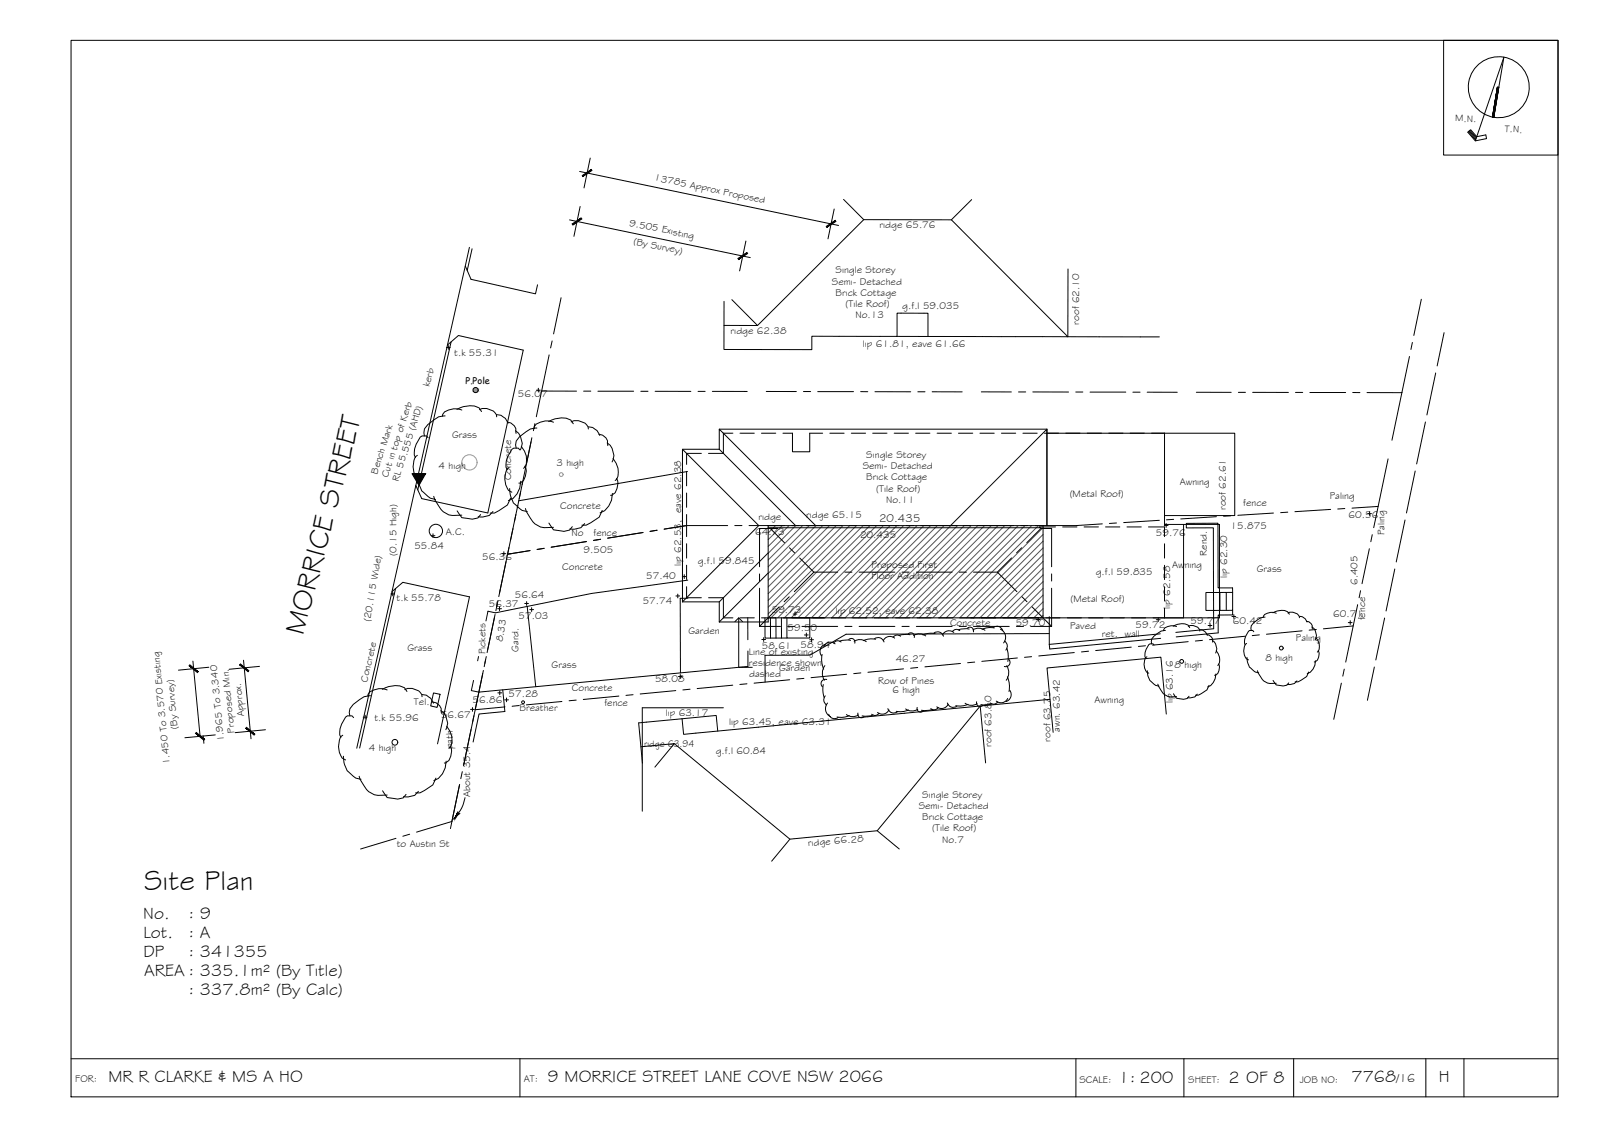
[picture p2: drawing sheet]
<svg xmlns="http://www.w3.org/2000/svg" width="420mm" height="297mm" viewBox="0 0 420 297" stroke-linecap="round" stroke-linejoin="round" font-family="sans-serif">
<!-- layer: BORDER -->
<g fill="none" stroke="#000" stroke-width=".26">
<path d="M18.6 10.6h390v277h-390zM378.6 10.6h30v30.1h-30zM385.1 34.5l1.9 2.2M385.3 34.3l1.8 2.1M385.5 34.2l1.7 1.9M391.8 30.8l2.6-15.8-7.5 21.9 3-.6-.2-.9-2.4 .4-1.6-1.8-.7 .7 1.9 2.2M392.7 22.8l-1.3 7.9M18.6 277.6h390M136.4 277.6v10M282.2 277.6v10M310.5 277.6v10M339.3 277.6v10"/>
<path d="M374 277.6v10M383.9 277.6v10"/>
<circle cx="393.1" cy="22.9" r="8"/>
</g>
<g fill="#000" stroke="#000" stroke-width=".26">
<path d="M393.1 22.9l-1.3 7.9-.3-.1zM393.1 22.9l-1.3 7.9z"/>
<path d="M392.7 22.8l-1.2 7.9 1.6-7.8zM392.7 22.8l-1.3 7.9z"/>
</g>
<!-- layer: HATCH -->
<g fill="none" stroke="#545454" stroke-width=".26">
<path d="M201.6 137.8l-.1 .2M203.4 137.8l-1.9 1.9M205.2 137.8l-3.7 3.7M206.9 137.8l-5.4 5.5M208.7 137.8l-7.2 7.2M210.5 137.8l-9 9M212.2 137.8l-10.7 10.8M214 137.8l-12.5 12.5M215.8 137.8l-14.3 14.3M217.5 137.8l-16 16.1M219.3 137.8l-17.8 17.9M221.1 137.8l-19.6 19.6"/>
<path d="M222.8 137.8l-21.3 21.4M224.6 137.8l-23.1 23.1M226.4 137.8l-24.2 24.2M228.1 137.8l-24.1 24.2M229.9 137.8l-24.2 24.2M231.7 137.8l-24.2 24.2M233.4 137.8l-24.1 24.2M235.2 137.8l-24.2 24.2M237 137.8l-24.2 24.2M238.7 137.8l-24.1 24.2M240.5 137.8l-24.2 24.2M242.3 137.8l-24.2 24.2"/>
<path d="M244.1 137.8l-24.2 24.2M245.8 137.8l-24.2 24.2M247.6 137.8l-24.2 24.2M249.4 137.8l-24.2 24.2M251.1 137.8l-24.2 24.2M252.9 137.8l-24.2 24.2M254.7 137.8l-24.2 24.2M256.4 137.8l-24.2 24.2M258.2 137.8l-24.2 24.2M260 137.8l-24.2 24.2M261.7 137.8l-24.1 24.2M263.5 137.8l-24.2 24.2"/>
<path d="M265.3 137.8l-24.2 24.2M267 137.8l-24.1 24.2M268.8 137.8l-24.2 24.2M270.6 137.8l-24.2 24.2M272.3 137.8l-24.1 24.2M273.6 138.3l-23.7 23.7M273.6 140.1l-21.9 21.9M273.6 141.9l-20.1 20.1M273.6 143.7l-18.4 18.3M273.6 145.4l-16.6 16.6M273.6 147.2l-14.8 14.8M273.6 148.9l-13.1 13.1"/>
<path d="M273.6 150.7l-11.3 11.3M273.6 152.5l-9.5 9.5M273.6 154.3l-7.8 7.7M273.6 156l-6 6M273.6 157.8l-4.2 4.2M273.6 159.6l-2.5 2.4M273.6 161.3l-.7 .7"/>
</g>
<!-- layer: NEWWORK -->
<path d="M201.5 137.8h72.1v24.2h-72.1zM201.5 138.4h71.5v.1" fill="none" stroke="#000" stroke-width=".26"/>
<!-- layer: EXISTING -->
<g fill="none" stroke="#000" stroke-width=".26">
<path d="M122 69.7l1.5 3.5 16.9 3.8 .6-2.3M123.1 64.8l-14 62.5M123.8 65.2l-1.3 5.7M118.3 89.6l-8.7 38.8M120.2 88l17 3.8-9.3 42.7-17.3-3.8-1.5-3.4-15.5 68.9M183.9 118.9h-3.8v2.9M192.2 113.6h-2.5v5.3h-3.9M194.1 113.6h3.7M199.7 113.6h3.8M205.3 113.6h2.5v4.8h4.6v-4.8h3.4M217.6 113.6h3.8M223.3 113.6h3.7"/>
<path d="M228.9 113.6h3.7M234.5 113.6h3.8M240.1 113.6h3.8M245.8 113.6h3.7M251.4 113.6h3.7M257 113.6h3.8M262.6 113.6h3.8M268.3 113.6h3.7M273.9 113.6h3.7M279.5 113.6h3.8M285.1 113.6h3.8M290.8 113.6h3.7"/>
<path d="M296.4 113.6h3.7M302 113.6h3.4M305.4 113.6h18.4v21.6h-18.4M305.4 113.6v24.2M180.1 123.6v3.8M180.1 129.3v3.7M180.1 134.9v5.8M180.3 123.6l-44.3 7.7M276.8 138.1h-4.2v.3M278.7 138.1h3.8M284.3 138.1h3.8M289.9 138.1h3.8"/>
<path d="M295.6 138.1h3.7M301.2 138.1h4.2v2.6M102.8 155.1l2.8-2.4 17.5 3.8-8.3 38.5M103.7 154.3l-9.4 41.8M138.3 159l2.2 21M178.4 156.9l.1 19.5M180.1 153.8v2.9h3.8M180.1 142.6v3.7M180.1 148.2v3.7M180.4 152.1l-25.3 3.5-25.2 5.1-1.9-.5-.5 2.6M185.8 156.7h3.9v5.3h2.5M305.4 159.4v2.6h-3"/>
<path d="M305.4 142.6v3.7M305.4 148.2v3.7M305.4 153.8v3.8M316.3 155.3h2v4.7h-2zM319.9 155.3l.1 4.7M321.6 155.3v4.7M323.3 155.3v-1.2h-3.8l-.1-16.9h-8.3v1.2h7.1l.1 16.9h5v4.7h-5v4.8l-9.9 1M194.1 162h3.7M196.1 161.9v5.8M196.2 170.7v4l-70.6 6.8-2-.4 .6-2.7M199.7 162h3.8M200.6 162v5.3h5.8"/>
<path d="M202.1 162v5.3M203.5 162v5.3M204.9 162l.1 5.3M205.3 162h11.1M206.4 162v5.3h6v-5.3M218 162h3.8M223.6 162h3.8M229.3 162h3.7M234.9 162h3.7M240.5 162h3.8M246.1 162h3.8M251.8 162h3.7"/>
<path d="M257.4 162h3.7M263 162h3.8M268.6 162h3.8M274.3 162h3.7M275.2 166.1l-53.3 .2-9.5 5.5h-11.8l.1 7M275.2 161.7v7.2M279.9 162h3.7M285.5 162h3.8M291.1 162h3.8M296.8 162h3.7M304.3 166.2l-29.1 2.7M304.4 167.4l-29.1 2.8-.1-1.3"/>
<path d="M323.3 160v1.2h-3.8v4.7l-11 1.1M131.9 180.9l.4 4.4M132.4 186.5l-6.8 .7-1.5 7.3M189.7 185.6h-21.2v27.1"/>
</g>
<!-- layer: ROOFPLAN NEW -->
<g fill="none" stroke="#000" stroke-width=".26">
<path d="M202 138.5l3.7 3.8M204 138.5h-4.8v10.1M199.2 150.5v1.8M199.2 154.2v10M204.4 159.1l-5.2 5.1M207 156.5l-1.3 1.3M207.1 143.6l1.3 1.3M209.7 146.3l3.8 3.7M213.5 150l-5.2 5.1M213.5 150h6.2M221.6 150h1.8M225.3 150h9.4"/>
<path d="M236.6 150h1.8M240.3 150h9.4M251.6 150h1.9M255.3 150h6.3M265.3 146.3l-3.7 3.7 5.1 5.1M268 143.6l-1.4 1.3M268 156.5l1.4 1.3M269.3 142.3l3.7-3.8h2.8v10.1M270.7 159.1l5.1 5.1M275.8 150.5v1.8M275.8 154.2v10M199.2 164.2h5.5"/>
<path d="M206.6 164.2h1.9M210.3 164.2h9.4M221.6 164.2h1.8M225.3 164.2h9.4M236.6 164.2h1.8M240.3 164.2h9.4M251.6 164.2h1.9M255.3 164.2h9.4M266.6 164.2h1.8M270.3 164.2h5.5"/>
</g>
<!-- layer: ROOFPLAN EXIST. -->
<g fill="none" stroke="#000" stroke-width=".26">
<path d="M221.2 52.3l5.3 5.3M254.8 52.3l-5.3 5.3M189.9 79v12.6l23 .1v-3.5h22.4v-6.1h8.1v6.1l60.7 .1M191.9 78.6l6.8 6.7h-8.8M280.1 70.5v17.8l-30.6-30.7h-23l-27.8 27.7M235.3 88.2h8.1M179 117.8l20 20-20 20M188.6 112.5h86v25.3v-25.3l-25.3 25.3M188.6 117.8l20 20M274.6 113.6h30.8M213.9 137.8l-25.3-25.3v5.3h-9.6v40M305.4 137.5h14.4v24.5h-14.4"/>
<path d="M310.4 137.5v24.5h-55.8M179 157.8h9.6M188.6 157.8v5.3M201.5 150.2l-12.9 12.9M201.5 145l-12.9 12.8M201.5 162v1.1h-12.9M168.1 195.8l8.8-.8-5.1 6.1M178.9 188.4l.4 4.1 77.8-7.4 1.4 14.9M178.9 188.4l8.9-.8 .4 4.1M178.9 188.4l-11.4 1.1 1 10.6M275.4 183.3l-.8-8.2 29.9-2.8 1.4 14.9M276.2 192l-.8-8.7-18.3 1.8-27 32.7-22.9 2.2-30.3-25"/>
<path d="M207.2 220l-4.8 5.8M230.1 217.8l5.7 4.8"/>
</g>
<!-- layer: BOUNDARY -->
<g fill="none" stroke="#000" stroke-width=".26">
<path d="M147.2 78.1l-2 9.4M372.8 78.5l-2 9.4M144 93l-3.3 16.3M144.8 89.4l-.4 1.8M369.7 93.5l-4.6 21.9M370.4 89.8l-.4 1.8M376.5 97.8l-2.3 11M378.7 87.2l-1.8 8.7M139.3 115.8l-3.6 17.3M139.5 114.8l-1.4 6.7M140.3 111.1l-.4 1.8M142.1 102.5h9.1"/>
<path d="M153.1 102.5h1.8M156.8 102.6h9.4M168.1 102.6h1.9M171.8 102.6h9.4M183.1 102.6h1.8M186.8 102.6h9.2M201 102.6l7.9 .1M210.7 102.7h1.9M214.5 102.7h9.3M225.7 102.7h1.9M229.5 102.7h9.4M240.7 102.7h1.9"/>
<path d="M244.5 102.7h7.9M257.4 102.7l7.8 .1M267.1 102.8h1.9M270.9 102.8h9.4M282.1 102.8h1.9M285.9 102.8h9.4M297.1 102.8h1.9M300.9 102.8h7.9M313.8 102.8l9.1 .1M324.8 102.9h1.9M328.5 102.9h9.4M339.8 102.9h1.9"/>
<path d="M343.5 102.9h9.4M354.8 102.9h1.9M358.5 102.9h9.2M373.9 110.6l-2.4 11M134.5 138.6l-1.4 6.7 5.9-1M135.3 134.9l-.4 1.9M135.8 132.6l-1.9 9.1M136.6 128.9l-.4 1.8M168.6 139.6l-9.2 1.5M172.3 139l-1.8 .3M190.8 137.8h-10.7l-5.9 .9M192.7 137.8h1.9"/>
<path d="M196.5 137.8h9.3M207.7 137.8h1.9M211.5 137.8h9.3M222.7 137.8h1.9M226.5 137.8h9.3M237.7 137.8h1.9M241.5 137.8h9.3M252.7 137.8h1.9M256.5 137.8h9.3M267.7 137.8h1.9M289.1 137.3l-6.9 .5h-10.7M292.8 137.1l-1.8 .1"/>
<path d="M304.1 136.4l-9.4 .6M307.8 136.2l-1.9 .1M319 135.5l-9.3 .6M322.8 135.2l-1.9 .1M334 134.5l-9.4 .6M337.7 134.3l-1.8 .1M349 133.6l-9.4 .5M352.7 133.3l-1.9 .1M354.6 133.2l6.8-.4-1.1 5.5M364.1 120.3l-2.7 12.5M368.5 136.3l-2.3 11M371.2 123.5l-2.3 11"/>
<path d="M130.6 157.4l-.5 2.7M133.5 143.6l-2.7 12.8M142.7 143.8l-1.8 .3M153.8 142l-9.2 1.5M157.5 141.4l-1.8 .3M356.1 158.5l-1.2 5.6-7.8 .8M356.8 154.9l-.3 1.8M359.1 143.9l-1.9 9.1M359.9 140.2l-.4 1.8M365.8 149.2l-2.3 11M126.6 176.6l-1.9 9.2M126.8 175.8l-2.2 10.3 7.8-.8"/>
<path d="M127.5 172.1l-.5 2.7M129.8 161.1l-2.1 10M192.2 179.6l-9.4 .9M195.9 179.3l-1.9 .1M207.1 178.2l-9.3 .9M210.8 177.9l-1.8 .1M222 176.8l-9.3 .9M225.8 176.4l-1.9 .2M237 175.4l-9.4 .8M240.7 175l-1.9 .2M251.9 173.9l-9.3 .9M255.6 173.6l-1.8 .2"/>
<path d="M266.8 172.5l-9.3 .9M270.6 172.2l-1.9 .1M281.8 171.1l-9.4 .9M285.5 170.7l-1.9 .2M296.7 169.7l-9.3 .9M300.4 169.3l-1.8 .2M311.6 168.2l-9.3 .9M315.4 167.9l-1.9 .2M326.6 166.8l-9.4 .9M330.3 166.4l-1.9 .2M341.5 165.4l-9.3 .9M345.2 165l-1.8 .2"/>
<path d="M351.8 179.1l-2 9.5M352.6 175.4l-.4 1.9M354.9 164.1l-2 9.5M360.5 174.9l-1.9 8.7M363.1 162l-2.3 11M124.6 186.1l-3 14.7M136.2 185l-1.9 .2M147.4 183.9l-9.3 .9M151.1 183.6l-1.8 .1M162.3 182.5l-9.3 .9M166 182.1l-1.8 .2M177.2 181.1l-9.3 .8"/>
<path d="M181 180.7l-1.9 .2M103.9 219.8l-9.3 2.8M107.4 218.7l-1.8 .5M118.5 215.4l-9.3 2.8M120.6 205.6l-2.5 11.6M121.2 202.3l-.4 1.8"/>
</g>
<!-- layer: 0 -->
<path d="M192.8 163l.9-1 1 1M193.7 162v13h3.6" fill="none" stroke="#000" stroke-width=".26"/>
<!-- layer: DIMENSION -->
<g fill="none" stroke="#000" stroke-width=".26">
<path d="M149.4 57.7l47.4 9.8M152 45l67.9 14.1M152.2 54.1l-1.7 7.9M154.8 41.4l-1.6 7.9M218.8 54.8l-1.6 7.8M195.6 63.2l-1.6 7.8M50.6 173.3l1.9 19.8M54.8 174.9l-8 .8M63.9 173.1l1.9 20.6M68.1 174.7l-8 .8M53.3 192.9l.2 2M56.5 192.7l-8 .7"/>
<path d="M69.6 191.3l-7.9 .8"/>
</g>
<!-- layer: 0 -->
<g fill="#000" stroke="#000" stroke-width=".26">
<path d="M150.2 59l2.4-1.6-.2-.2zM150.1 58.7l2.3-1.5-2.2 1.8z"/>
<path d="M152.9 46.3l2.3-1.6-.1-.3zM152.7 46l2.4-1.6-2.2 1.9z"/>
<path d="M216.7 59.3l.2 .3 2.2-1.8zM216.9 59.6l2.2-1.8 .1 .3z"/>
<path d="M193.5 67.8l.2 .2 2.2-1.8zM193.7 68l2.2-1.8 .2 .3z"/>
</g>
<!-- layer: 0.13 -->
<g fill="none" stroke="#000" stroke-width=".26">
<path d="M109.5 119.4l-.6 .4a5.5 5.5 0 0 0 .4 5.6l.9 .4M112.3 114.8l-.4-.5h-1.2a6.3 6.3 0 0 0-2 5l.3 .6M116.7 109l-1.7 .3-2.8 2-.9 1.1-.1 1.1 .1 .8M119.8 107.3a6.3 6.3 0 0 1 5.9-.4l.6 1M121.1 107.5a4.9 4.9 0 0 0-4.5 .5l-.5 .6-.1 .5M125.7 107.4a3.5 3.5 0 0 1 4.5 1.3l.1 .6M130.3 108.7a3.5 3.5 0 0 1 3 2.3M133 110.7a2.49 2.49 0 0 1 2.3 2.9M135.2 112.9a3.9 3.9 0 0 1 1.3 5M136.3 118l-.4-.5h-1.2a6.3 6.3 0 0 0-2 5l.3 .6M136.7 117a4.9 4.9 0 0 1 1 5.5l-.4 .3M140.8 112.2l-1.7 .3-2.8 2-.9 1.1-.2 1.1 .2 .8"/>
<path d="M143.9 110.5a6.3 6.3 0 0 1 5.8-.4l.7 1M145.2 110.7a4.4 4.4 0 0 0-5 1.1l-.1 .5M149.8 110.6a3.5 3.5 0 0 1 4.4 1.3l.1 .6M154.3 111.9a3.5 3.5 0 0 1 3 2.3M157.1 113.8a2.26 2.26 0 0 1 2.2 2.5l.1 .5M159.2 116.1a3.9 3.9 0 0 1 1.3 5M109.6 124.9a6.2 6.2 0 0 0 3.3 5.7l1.3 .4M113.8 130.1a12.2 12.2 0 0 0 2.5 4.1l1.4 .8 3.4 .1M119.9 133.9l1.2 1.8 2.8 .4 1.4-.3 .8-.9M129.3 134.1l-1 1-1.7 .4h-1.2M133.5 122.6l-.5 .4a5.5 5.5 0 0 0 .4 5.6l.8 .4M133.7 128.1a6.3 6.3 0 0 0 3.2 5.7l1.4 .3"/>
<path d="M133.9 130.6l-.8 1.8-3.4 2.1h-1.1M136.6 126.2a5.2 5.2 0 0 1-3.3 5.1M137.6 122.2a3.6 3.6 0 0 1-1.1 4.5h-.4M137.8 133.3a11.7 11.7 0 0 0 2.5 4.1l1.5 .8 .9 .1h2.5M144 137.1l1.2 1.8 2.7 .4 1.5-.3 .7-.9M153.3 137.3l-.9 1-1.7 .4h-1.2M158 133.8l-.9 1.8-3.4 2.1h-1.1M160.6 129.4a5.2 5.2 0 0 1-3.2 5.1M160.8 120.2a5 5 0 0 1 1 5.4l-.5 .4M161.7 125.4a3.6 3.6 0 0 1-1.2 4.5h-.4M215.6 171.6v2.2l.4 1.6M215.9 179.5l-.1 1.7 .4 1.7"/>
<path d="M216.3 174.5a3.4 3.4 0 0 0-.1 3.8M216.4 168.9a1.92 1.92 0 0 0-1 3M216.8 178.1a1.13 1.13 0 0 0-1.3 .5 1.13 1.13 0 0 0 .2 1.4M219 168.8a1.94 1.94 0 0 0-3 .7M220.6 168.3a1.3 1.3 0 0 0-2 .3M222.6 167.7a.94 .94 0 0 1 1.2-.2 .94 .94 0 0 1 .4 1.1M223.1 167.9l-1.5-.1-1.4 .3M224 168.1a2.78 2.78 0 0 1 3.2 .1M229.4 167.5a1.6 1.6 0 0 1 2.4 .8M229.7 167.6l-1.7-.1-1.6 .4M234.6 167.3a1.94 1.94 0 0 0-3 .7M236.2 166.8a1.3 1.3 0 0 0-2 .3"/>
<path d="M238.2 166.2a.94 .94 0 0 1 1.2-.2 .94 .94 0 0 1 .4 1.1M238.7 166.4l-1.5-.1-1.4 .3M239.6 166.6a2.78 2.78 0 0 1 3.2 .1M245 166a1.6 1.6 0 0 1 2.4 .8M245.3 166.1l-1.7-.1-1.6 .5M250.2 165.8a1.94 1.94 0 0 0-3 .7M251.7 165.3a1.3 1.3 0 0 0-1.9 .3M253.7 164.7a.94 .94 0 0 1 1.2-.1 .94 .94 0 0 1 .4 1.1M254.2 164.9l-1.5-.1-1.4 .3M255.1 165.1a2.78 2.78 0 0 1 3.2 .1M260.5 164.5a1.6 1.6 0 0 1 2.5 .8M260.8 164.6h-1.7l-1.5 .4"/>
<path d="M262.4 165a2.32 2.32 0 0 1 .8 3.6M263.5 168.1a1.58 1.58 0 0 1 .3 2.3M264 174.5a3.4 3.4 0 0 1-.1 3.8M264.1 170l.3 1.7-.1 1.7M264.2 177.4l.5 1.7-.1 2.2M264.6 172.8a1.13 1.13 0 0 1 .1 1.4 1.13 1.13 0 0 1-1.3 .5M300.8 172.2a2.82 2.82 0 0 0-.3 3.6l.2 .4 .6 .3M300.9 175.8a3.9 3.9 0 0 0 3.1 4.1M302.7 169.1l-.3-.3h-.8a3.3 3.3 0 0 0-1.1 3.8M303.7 179.4l.1 .5a4.2 4.2 0 0 0 3.1 2.8l1.7-.1M305.7 165.3a3.7 3.7 0 0 0-3.1 1.5l-.5 .7v1.3M307.7 164.2a4.2 4.2 0 0 1 3.9-.3l.4 .6"/>
<path d="M308.6 164.3a2.98 2.98 0 0 0-3.4 .7v.3M311.6 164.2a2.3 2.3 0 0 1 3 .9l.1 .4M314.7 165.1a2.25 2.25 0 0 1 2 1.5M316.5 166.4a1.68 1.68 0 0 1 1.6 2M317.1 179.7l-.5 1.2-2.3 1.4h-.8M318 167.9a2.6 2.6 0 0 1 .8 3.3M318.9 176.7a3.5 3.5 0 0 1-2.2 3.4M319 170.6a2.94 2.94 0 0 1 .4 3.8M319.6 174.1a2.4 2.4 0 0 1-.8 2.9h-.3M326.9 168.7a2.83 2.83 0 0 0-.3 3.6l.2 .4 .6 .3M327.1 172.4a3.9 3.9 0 0 0 3 4M328.8 165.6l-.2-.3h-.8a3.4 3.4 0 0 0-1.2 3.8"/>
<path d="M329.8 175.8l.2 .6a4.2 4.2 0 0 0 3.1 2.8l1.6-.1M331.8 161.8a3.8 3.8 0 0 0-3 1.5l-.6 .8v1.2M333.8 160.6a4.3 4.3 0 0 1 3.9-.2l.5 .6M333.9 178.4l.8 1.2 1.8 .2 1-.2 .5-.6M334.7 160.8a2.89 2.89 0 0 0-3.3 .7l-.1 .3M337.8 160.7a2.3 2.3 0 0 1 2.9 .9l.1 .4M340.2 178.5a2.61 2.61 0 0 1-2.6 .9M340.8 161.6a2.25 2.25 0 0 1 2 1.5M342.6 162.9a1.66 1.66 0 0 1 1.6 2M343.2 176.2l-.5 1.2-2.3 1.4h-.7M344.1 164.4a2.6 2.6 0 0 1 .9 3.3M345 173.2a3.4 3.4 0 0 1-2.2 3.4"/>
<path d="M345.1 167.1a2.87 2.87 0 0 1 .4 3.9M345.7 170.6a2.13 2.13 0 0 1-1 2.9M89.9 192.8l-.6 .4a5.7 5.7 0 0 0 .4 5.5l.9 .5M90.1 198.3a6.2 6.2 0 0 0 3.2 5.7l1.4 .3M92.7 188.1l-.4-.4h-1.2a6.3 6.3 0 0 0-2 5l.3 .6M97.2 182.4l-1.7 .3-2.8 2-.9 1.1-.2 1.1 .2 .8M100.3 180.7a6.4 6.4 0 0 1 5.8-.4l.6 1M101.5 180.9a4.7 4.7 0 0 0-4.5 .5l-.5 .6v.5M106.2 180.8a3.5 3.5 0 0 1 4.4 1.3l.1 .6M110.7 182.1a3.5 3.5 0 0 1 3 2.3M113.4 184a2.52 2.52 0 0 1 2.4 3M115.6 186.3a3.9 3.9 0 0 1 1.3 5"/>
<path d="M117 199.6a5.2 5.2 0 0 1-3.2 5.1M117.2 190.4a5 5 0 0 1 .9 5.4l-.4 .4M118.1 195.6a3.6 3.6 0 0 1-1.2 4.4h-.4M216.4 182.4a1.58 1.58 0 0 0 .4 2.4M217 184.3a2.32 2.32 0 0 0 .9 3.6M217.3 187.3a1.6 1.6 0 0 0 2.5 .8M222 187.3a2.78 2.78 0 0 0 3.2 .1M222.8 187.6l-1.6 .4h-1.7M225 186.9a.94 .94 0 0 0 .4 1.1 .94 .94 0 0 0 1.2-.1M229 187.5l-1.4 .3-1.5-.1M230.6 187a1.3 1.3 0 0 1-2 .2M232.9 185.8a1.6 1.6 0 0 0 2.4 .8"/>
<path d="M233.2 186.1a1.94 1.94 0 0 1-3 .7M237.5 185.9a2.78 2.78 0 0 0 3.2 .1M238.3 186.1l-1.6 .5-1.7-.1M240.6 185.5a.94 .94 0 0 0 .4 1.1 .94 .94 0 0 0 1.1-.2M244.5 186l-1.4 .3-1.5-.1M246.1 185.5a1.3 1.3 0 0 1-2 .3M248.5 184.3a1.6 1.6 0 0 0 2.4 .8M248.7 184.6a1.94 1.94 0 0 1-3 .7M253.1 184.4a2.78 2.78 0 0 0 3.2 .1M253.9 184.7l-1.6 .4-1.6-.1M256.2 184a.94 .94 0 0 0 .4 1.1 .94 .94 0 0 0 1.1-.2M260.1 184.5l-1.4 .3-1.5-.1"/>
<path d="M261.7 184a1.3 1.3 0 0 1-2 .3M264.3 183.1a1.94 1.94 0 0 1-3 .7M264.8 181a1.92 1.92 0 0 1-1 2.9M307.8 181.9l.8 1.2 1.8 .2 1-.2 .5-.6M314 182a2.61 2.61 0 0 1-2.6 .9M94.2 203.5a12.2 12.2 0 0 0 2.5 4.1l1.5 .8 .9 .1 2.4-.1M100.3 207.3l1.2 1.8 2.8 .4 1.5-.3 .7-.9M109.7 207.5l-.9 1-1.8 .4-1.2-.1M114.3 204l-.8 1.8-3.4 2.1h-1.1"/>
</g>
<!-- layer: TEXT -->
<path d="M120.6 213.2l-1.6 1.6M122 209.1l-.7 2.2-1.1 1.9-.2-.1 .1-.3" fill="none" stroke="#000" stroke-width=".26"/>
<g fill="#000" stroke="#000" stroke-width=".26">
<path d="M119.6 214l-.6 .8zM120 213.1l.1 .1-.3 .7z"/>
<path d="M108.1 124.3l3.5-.1zM108.1 124.3l1.8 3 1.7-3z"/>
<path d="M119.7 213.6l-.2 .6zM119.7 213.6l-.2 .6z"/>
<path d="M119.8 213.5l-.2 .5zM119.8 213.5l-.2 .5z"/>
<path d="M120 213.1l-.3 .9zM120 213.1l-.3 .9z"/>
<path d="M120.1 213.2l-.3 .7zM120.1 213.2l.3 .2-.4 .3z"/>
</g>
<!-- layer: Detail -->
<g fill="none" stroke="#000" stroke-width=".26">
<path d="M120.2 88l-2.8 2.5M180.4 156.8l-2 .1M125.5 172.1l-.2 1.1M132.3 185.3l.1 1.2"/>
<circle cx="114.3" cy="139.2" r="1.75"/>
<circle cx="137.2" cy="184.1" r=".37"/>
</g>
<!-- layer: VEGSPREAD -->
<g fill="none" stroke="#989898" stroke-width=".26">
<circle cx="123.1" cy="121.2" r="2"/>
<circle cx="147.2" cy="124.4" r=".5"/>
</g>
<!-- layer: VEGE_01 -->
<g fill="none" stroke="#000" stroke-width=".26">
<circle cx="309.9" cy="173.4" r=".5"/>
<circle cx="336" cy="169.9" r=".5"/>
<circle cx="103.6" cy="194.6" r=".75"/>
</g>
<!-- layer: TEXT1 -->
<g fill="#989898" stroke="#989898" stroke-width=".26">
<path d="M124.7 101.7l.2 .1zM124.6 101.8h.3z"/>
<path d="M124.6 101.8h.4zM124.5 101.8h.5z"/>
<path d="M124.5 101.8h.6zM124.4 101.8h.7z"/>
<path d="M124.4 101.8l.7 .1zM124.3 101.9h.8z"/>
<path d="M124.3 101.9l.9 .1zM124.3 101.9l.9 .1z"/>
<path d="M124.3 102l1 .1zM124.3 102l1 .1z"/>
<path d="M124.2 102.1l1.1 .1zM124.2 102.1l1.1 .1z"/>
<path d="M124.2 102.2l1.1 .1zM124.2 102.2l1.1 .1z"/>
<path d="M124.2 102.3h1.1zM124.2 102.3l1.1 .1z"/>
<path d="M124.2 102.4h1.1zM124.2 102.4l1.1 .1z"/>
<path d="M124.2 102.5h1.1zM124.2 102.5l1 .1z"/>
<path d="M124.3 102.6h.9zM124.3 102.6l.8 .1z"/>
<path d="M124.3 102.7h.8zM124.3 102.7h.8z"/>
<path d="M124.4 102.7h.7zM124.4 102.7l.6 .1z"/>
<path d="M124.5 102.8h.5zM124.5 102.8h.4z"/>
<path d="M124.6 102.8h.3zM124.6 102.8h.2z"/>
</g>
<g fill="none" stroke="#000" stroke-width=".26">
<path d="M113.7 181.7l1.7 .3-.8 3.5-1.6-.4z"/>
<circle cx="124.7" cy="102.3" r=".67"/>
</g>
<!-- layer: HGTS_11 -->
<g fill="none" stroke="#000" stroke-width=".26">
<path d="M117.1 91.1h1M117.6 90.6v1M140.7 102.3h1M141.2 101.8v1M113.6 139.9v1M305.4 137.7h1M305.8 137.3v1M358.7 134.7h1M359.2 134.1v1M102.5 155.7h1M103 155.2v1M113.1 140.5h1"/>
<path d="M130.5 159.6h1M131 159.1v1M131.6 145.2h1.1M132.2 144.6v1M137.6 158.2h1M138.1 157.7v1M138.9 159.8h1M139.4 159.3v1M177.3 156.2h1M177.8 155.8v1M179 151.2h.9M179.5 150.7v1"/>
<path d="M177.9 177.3h1M178.4 176.8v1.1M199.8 167.7h1M200.3 167.2v1M208 161h1M208.5 160.5v1M211 166.5h1M211.5 166v1M212.4 167.7h.9M212.9 167.2v1M271.8 162.4h1M272.3 161.9v1"/>
<path d="M303.3 162.5h1M303.8 162v1M316.9 164h.9M317.4 163.5v1M323.1 161.6h1M323.6 161.1v1M353.6 163.2h1M354.1 162.7v1M95.3 188h1M95.8 187.5v1M123.4 186h1M123.9 185.5v1"/>
<path d="M130.6 181.6h1M131.1 181.2v1M132.4 183.5h1M132.8 183v1"/>
</g>
<!-- layer: DIMENSION -->
<g fill="#000" stroke="#000" stroke-width=".26">
<path d="M49.8 174.3l-.2 .2 2.4 1.6zM49.6 174.5l2.4 1.6-.2 .2z"/>
<path d="M62.9 174.3l2.2 1.8 .1-.2zM63.1 174.1l2.1 1.8-2.3-1.6z"/>
<path d="M51.3 192.2l2.2 1.9 .2-.3zM51.5 192l2.2 1.8-2.4-1.6z"/>
<path d="M64.7 190.7l-.2 .2 2.3 1.6zM64.5 190.9l2.3 1.6-.2 .2z"/>
</g>
<g font-size="7.5">
<text x="79.5" y="166.8" transform="rotate(-75 79.5 166.8)">MORRICE STREET</text>
<text x="37.8" y="233.3">Site Plan</text>
</g>
<g font-size="4.5">
<text x="37.6" y="240.8">No.</text>
<text x="37.6" y="245.8">Lot.</text>
<text x="49.4" y="240.8">: 9</text>
<text x="49.4" y="245.8">: A</text>
<text x="37.6" y="250.9">DP</text>
<text x="49.4" y="250.9">: 341355</text>
<text x="37.8" y="255.9">AREA : 335.1m² (By Title)</text>
<text x="49.4" y="260.9">: 337.8m² (By Calc)</text>
<text x="28.4" y="283.6">MR R CLARKE &amp; MS A HO</text>
<text x="143.6" y="283.6">9 MORRICE STREET LANE COVE NSW 2066</text>
<text x="293.4" y="283.9">1: 200</text>
<text x="322.2" y="283.9">2 OF 8</text>
<text x="354.4" y="283.8">7768</text>
<text x="377.4" y="283.7">H</text>
</g>
<text font-size="3.2" x="366.2" y="283.8">/16</text>
<text font-size="3" x="230.6" y="136.9" transform="rotate(-1 230.6 136.9)">20.435</text>
<g font-size="2.6">
<text x="381.6" y="31.8" transform="rotate(2 381.6 31.8)">M.N.</text>
<text x="394.6" y="34.5" transform="rotate(5 394.6 34.5)">T.N.</text>
<text x="171.5" y="47.3" transform="rotate(12 171.5 47.3)">13785 Approx Proposed</text>
<text x="165" y="59.2" transform="rotate(12 165 59.2)">9.505 Existing</text>
<text x="230.7" y="59.7">ridge 65.76</text>
<text x="166.1" y="64" transform="rotate(12 166.1 64)">(By Survey)</text>
<text x="219.1" y="71.7">Single Storey</text>
<text x="218.2" y="74.6">Semi- Detached</text>
<text x="219.1" y="77.5">Brick Cottage</text>
<text x="221.8" y="80.5">(Tile Roof)</text>
<text x="224.4" y="83.4">No.13</text>
<text x="236.7" y="80.9">g.f.l 59.035</text>
<text x="191.6" y="87.7">ridge 62.38</text>
<text x="283" y="85.1" transform="rotate(-90 283 85.1)">roof 62.10</text>
<text x="119.1" y="93.2">t.k 55.31</text>
<text x="226.3" y="90.9">lip 61.81, eave 61.66</text>
<text x="112.6" y="101.6" transform="rotate(-75 112.6 101.6)">kerb</text>
<text x="135.9" y="104.1">56.07</text>
<text x="118.6" y="114.8">Grass</text>
<text x="98.9" y="124.4" transform="rotate(-72 98.9 124.4)">Bench Mark</text>
<text x="101.7" y="125.3" transform="rotate(-72 101.7 125.3)">Cut in top of Kerb</text>
<text x="115" y="123">4 high</text>
<text x="134.1" y="125.9" transform="rotate(-90 134.1 125.9)">Concrete</text>
<text x="146" y="122.1">3 high</text>
<text x="226.3" y="123">Semi- Detached</text>
<text x="227.2" y="120.1">Single Storey</text>
<text x="227.2" y="125.9">Brick Cottage</text>
<text x="104.5" y="126.3" transform="rotate(-72 104.5 126.3)">RL 55.555 (AHD)</text>
<text x="229.8" y="128.9">(Tile Roof)</text>
<text x="232.4" y="131.8">No.11</text>
<text x="280.6" y="130.4">(Metal Roof)</text>
<text x="309.4" y="127">Awning</text>
<text x="348.7" y="130.9">Paling</text>
<text x="146.9" y="133.5">Concrete</text>
<text x="198.9" y="136.2">ridge</text>
<text x="211.4" y="135.9">ridge 65.15</text>
<text x="321.5" y="133.7" transform="rotate(-90 321.5 133.7)">roof 62.61</text>
<text x="326.1" y="132.6">fence</text>
<text x="353.7" y="135.8">60.56</text>
<text x="108.7" y="143.8">55.84</text>
<text x="116.9" y="140.1">A.C.</text>
<text x="149.9" y="140.6">No</text>
<text x="155.7" y="140.6">fence</text>
<text x="198" y="140.3">64.73</text>
<text x="225.6" y="141">20.435</text>
<text x="303.2" y="140.4">59.76</text>
<text x="322.8" y="138.6">15.875</text>
<text x="363.1" y="140.3" transform="rotate(-90 363.1 140.3)">Paling</text>
<text x="104" y="145.7" transform="rotate(-90 104 145.7)">(0.15 High)</text>
<text x="126.5" y="146.9">56.36</text>
<text x="147.5" y="149.5">Concrete</text>
<text x="153.1" y="145.1">9.505</text>
<text x="178.7" y="148.4" transform="rotate(-90 178.7 148.4)">lip 62.53, eave 62.38</text>
<text x="183" y="147.9">g.f.l 59.845</text>
<text x="228.6" y="149">Proposed First</text>
<text x="307.4" y="148.9">Awning</text>
<text x="316.5" y="145.7" transform="rotate(-90 316.5 145.7)">Rend.</text>
<text x="329.6" y="149.8">Grass</text>
<text x="169.5" y="151.8">57.40</text>
<text x="228.6" y="151.9">Floor Addition</text>
<text x="287.4" y="150.8">g.f.l 59.835</text>
<text x="321.8" y="151.5" transform="rotate(-90 321.8 151.5)">lip 62.30</text>
<text x="356" y="153.4" transform="rotate(-90 356 153.4)">6.405</text>
<text x="104" y="157.5">t.k 55.78</text>
<text x="128.2" y="159.1">56.37</text>
<text x="135" y="156.8">56.64</text>
<text x="168.6" y="158.4">57.74</text>
<text x="202.4" y="160.8">59.73</text>
<text x="219.2" y="160.9">lip 62.52, eave 62.38</text>
<text x="280.8" y="157.8">(Metal Roof)</text>
<text x="306.9" y="159.6" transform="rotate(-90 306.9 159.6)">lip 62.58</text>
<text x="349.7" y="161.7">60.71</text>
<text x="97.1" y="163.1" transform="rotate(-80 97.1 163.1)">(20.115 Wide)</text>
<text x="136" y="162.2">57.03</text>
<text x="180.6" y="166.3">Garden</text>
<text x="206.5" y="165.3">59.50</text>
<text x="249.2" y="164">Concrete</text>
<text x="266.4" y="164.1">59.70</text>
<text x="280.6" y="164.8">Paved</text>
<text x="289" y="166.9">ret. wall</text>
<text x="297.8" y="164.7">59.72</text>
<text x="312.2" y="163.6">59.77</text>
<text x="323.3" y="163.5">60.42</text>
<text x="358" y="162.7" transform="rotate(-90 358 162.7)">fence</text>
<text x="106.8" y="170.6">Grass</text>
<text x="127.3" y="171.6" transform="rotate(-90 127.3 171.6)">Pickets</text>
<text x="131.7" y="168.4" transform="rotate(-80 131.7 168.4)">8.33</text>
<text x="136" y="170.9" transform="rotate(-90 136 170.9)">Gard.</text>
<text x="196.4" y="171.7">Line of existing</text>
<text x="199.8" y="170.1">58.61</text>
<text x="210" y="169.9">58.94</text>
<text x="234.9" y="173.6">46.27</text>
<text x="331.9" y="173.4">8 high</text>
<text x="339.9" y="168">Paling</text>
<text x="96.3" y="179" transform="rotate(-77 96.3 179)">Concrete</text>
<text x="144.7" y="175">Grass</text>
<text x="171.8" y="178.8">58.08</text>
<text x="196.4" y="174.6">residence shown</text>
<text x="196.5" y="177.5">dashed</text>
<text x="204.3" y="175.9">Garden</text>
<text x="230.3" y="179.3">Row of Pines</text>
<text x="308.1" y="175.1">8 high</text>
<text x="108.6" y="184.7">Tel.</text>
<text x="123.9" y="184.3">56.86</text>
<text x="133.4" y="182.6">57.28</text>
<text x="150" y="181.3">Concrete</text>
<text x="158.5" y="185">fence</text>
<text x="234.1" y="181.8">6 high</text>
<text x="287" y="184.4">Awning</text>
<text x="307.6" y="184.4" transform="rotate(-90 307.6 184.4)">lip 63.16</text>
<text x="46.6" y="191" transform="rotate(-95 46.6 191)">(By Survey)</text>
<text x="64" y="187.8" transform="rotate(-95 64 187.8)">Approx.</text>
<text x="98.2" y="189">t.k 55.96</text>
<text x="115.7" y="188.1">56.67</text>
<text x="136.3" y="186.4">Breather</text>
<text x="174.6" y="187.7">lip 63.17</text>
<text x="191.2" y="190">lip 63.45, eave 63.31</text>
<text x="278" y="191.8" transform="rotate(-90 278 191.8)">awn. 63.42</text>
<text x="58.8" y="194.4" transform="rotate(-95 58.8 194.4)">1.965 To 3.340</text>
<text x="61.5" y="192.1" transform="rotate(-95 61.5 192.1)">Proposed Min.</text>
<text x="96.7" y="196.8">4 high</text>
<text x="118.7" y="196.4" transform="rotate(-90 118.7 196.4)">path</text>
<text x="168.9" y="195.8">ridge 63.94</text>
<text x="187.7" y="197.6">g.f.l 60.84</text>
<text x="260" y="195.8" transform="rotate(-90 260 195.8)">roof 63.80</text>
<text x="275.6" y="194.4" transform="rotate(-90 275.6 194.4)">roof 63.75</text>
<text x="44.6" y="200.4" transform="rotate(-95 44.6 200.4)">1.450 To 3.570 Existing</text>
<text x="123.3" y="209.1" transform="rotate(-90 123.3 209.1)">About 35.4</text>
<text x="241.9" y="209.2">Single Storey</text>
<text x="240.9" y="212.1">Semi- Detached</text>
<text x="241.9" y="215">Brick Cottage</text>
<text x="211.9" y="221.8" transform="rotate(-5 211.9 221.8)">ridge 66.28</text>
<text x="244.5" y="218">(Tile Roof)</text>
<text x="247.1" y="220.9">No.7</text>
<text x="104.1" y="222.1">to Austin St</text>
<text x="19.8" y="283.8">FOR:</text>
<text x="137.4" y="283.6">AT:</text>
<text x="283.1" y="283.9">SCALE:</text>
<text x="311.6" y="283.9">SHEET:</text>
<text x="340.9" y="283.9">JOB NO:</text>
</g>
<text font-size="2.4" x="122.1" y="100.7">P.Pole</text>
</svg>
